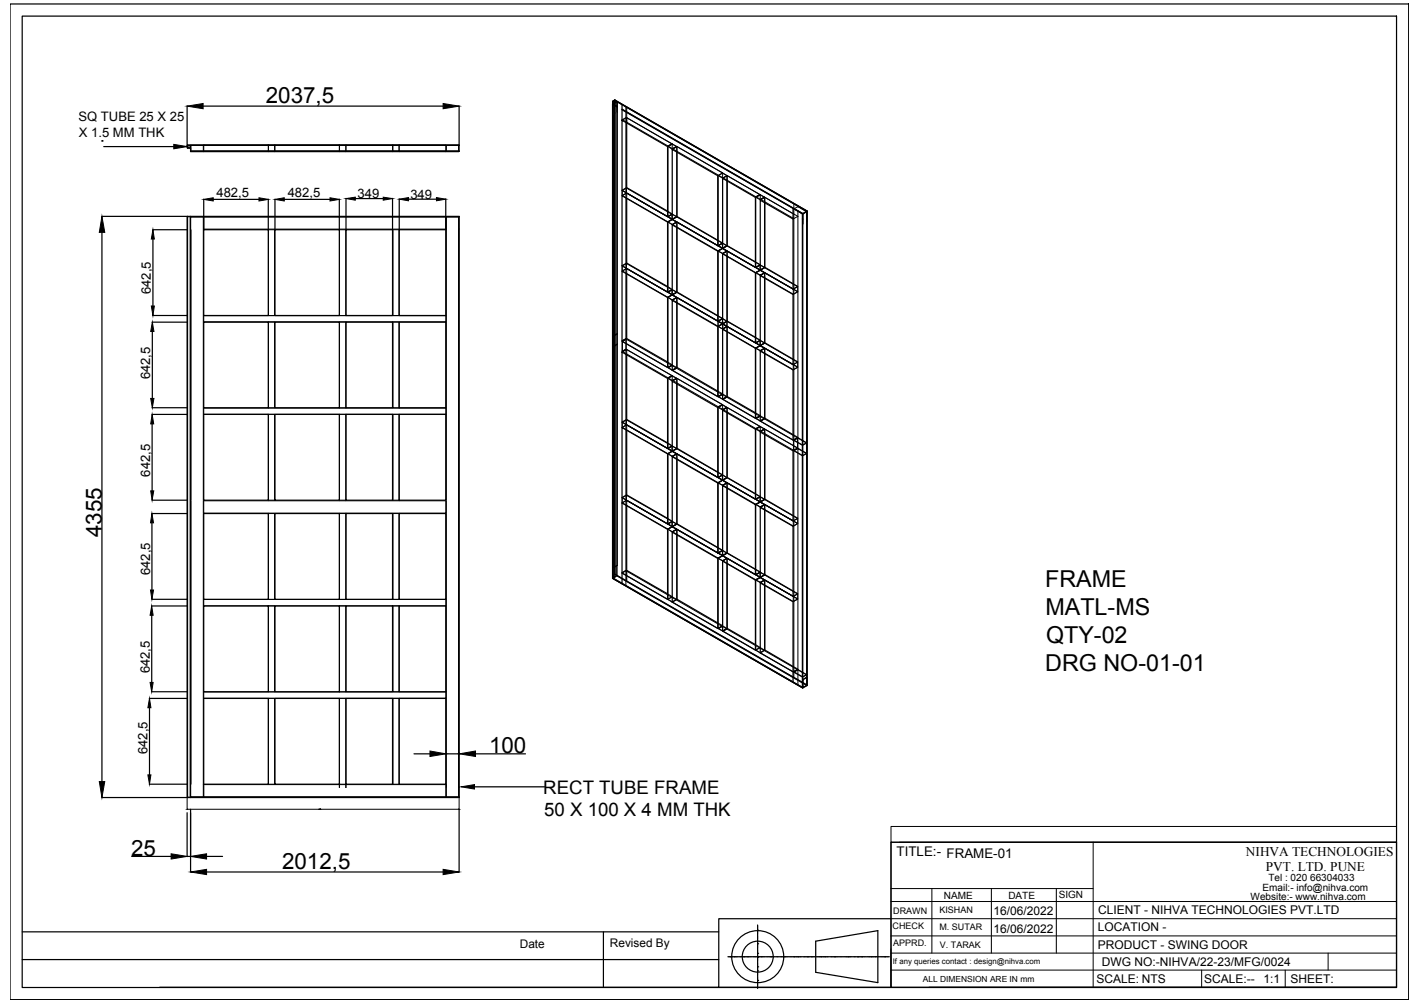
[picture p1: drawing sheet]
<svg xmlns="http://www.w3.org/2000/svg" width="297mm" height="210mm" viewBox="0 0 297 210" stroke-linecap="round" stroke-linejoin="round" font-family="sans-serif">
<!-- layer: 0 -->
<g fill="none" stroke="#000" stroke-width=".25">
<path d="M2.1 .8h292.6v208.4h-292.6zM4.6 3.4h287.5v203.3h-287.5zM21.7 30.7h14.7M39.1 22.2v8.1M39.2 30.4v.5h.6v-.5h56.2v1.3M39.2 30.3l56.8 .1M39.2 31h.7v.7M39.3 30.3l-.1 .1M39.8 30.4h-.7l.2 .6M39.9 31.7h56.1M42.5 22.2h50.2M96 31.6v.1"/>
<path d="M96 22.2v8.1M128.1 21.8v99.2l39.7 22.9 .1-99.2M128.1 21.8l1 .6M128.2 21.2v.5M128.2 21.7l-.1 .1M128.2 21.2l.4-.2-.3 .2 .3 .2 .4-.2 39.8 23-.9 .5M128.2 21.2l.4 .3-.4 .2zM128.2 21.2h.1M128.2 21.7l.9 .6M128.6 21h.1M128.6 20.9l40.2 23.2v99.3M128.6 21l.4 .2"/>
<path d="M128.6 21v.4M130.1 22v17.8l9.5 5.5v-14.6l-9.5-5.5M130.1 22.8l37.8 21.9M130.1 23l37.7 21.7M131.1 24.6v14.7l-1 .5M131.1 39.3l8.5 4.9M140.6 31.3l9.5 5.5v14.6l-9.5-5.5zM141.6 31.8v13.5l-1 .6M151.2 37.3l6.8 4v14.7l-6.8-4zM152.1 37.9v13.5l-.9 .6M21.3 45.3h17.8M21.3 48.6v115"/>
<path d="M31.9 48.1h7.2M32 50v14M39.2 45.3v121.6h-17.9M39.9 45.4h56.1v121.4h-56.1zM39.9 45.3h-.7v121.6h.7M42.6 41.7v6.4h13.5v17.9h-13.5v-20.6M44.6 41.7h9.6M56.1 41.7v6.3M57.5 48.1h13.5v17.9h-13.5zM57.5 41.7v6.3M59.5 41.7h9.5M71 41.7v6.3"/>
<path d="M72.4 48.1h9.7v17.9h-9.7zM72.4 41.5v6.5M74.3 41.6h5.9M82.1 41.5v6.5M83.5 41.6v6.4M85.5 41.7h5.8M93.2 41.6v24.4h-9.7v-17.9h9.7M96 45.4v-.1v121.6v-.1M96 45.3l-56.1 .1M130.1 56.8l9.5 5.5v14.6l-9.5-5.5zM130.1 41l9.5 5.5v14.6l-9.5-5.5zM131.1 41.6v13.5l-1 .5"/>
<path d="M131.1 57.3v13.6l-1 .5M131.1 55.1l8.5 4.9M140.6 47.1l9.5 5.5v14.6l-9.5-5.5zM141.6 47.6v13.5l-1 .6M141.6 45.3l8.5 5M151.2 53.1l6.8 4v14.6l-6.8-3.9zM152.1 53.7v13.5l-.9 .6M152.1 51.4l5.9 3.4M159 57.7l6.9 3.9v14.7l-6.9-4zM160 42.4v13.6l-1 .5M160 58.2v13.5l-1 .6M160 56l5.9 3.4"/>
<path d="M165.9 43.6v16.9l-6.9-4v-14.6l6.9 3.9M168.7 46.3l.1-2-.8 .5v2M168.8 44.1v99.4l-.9 .5v-99.3M31.8 67.4h7.3M31.9 69.4v14M31.9 66h7.2M42.6 67.4h13.5v17.9h-13.5zM57.5 67.4h13.5v17.9h-13.5zM72.4 67.4h9.7v17.9h-9.7zM83.5 67.4h9.7v17.9h-9.7zM130.1 73.7l9.5 5.5v14.6l-9.5-5.5zM131.1 74.3v13.5l-1 .5"/>
<path d="M131.1 70.9l8.5 4.9M140.6 62.9l9.5 5.5v14.6l-9.5-5.5zM140.6 79.8l9.5 5.5v14.6l-9.5-5.5zM141.6 63.4v13.5l-1 .6M141.6 61.1l8.5 5M141.6 76.9l8.5 5M151.2 68.9l6.8 4v14.6l-6.8-3.9zM152.1 69.5v13.5l-.9 .6M152.1 67.2l5.9 3.4M159 73.5l6.9 3.9v14.7l-6.9-4zM160 74v13.5l-1 .6M160 71.7l5.9 3.5"/>
<path d="M31.8 85.3h7.3M31.8 86.7h7.3M31.8 88.7v14M42.6 86.7h13.5v18h-13.5zM57.5 86.7h13.5v18h-13.5zM72.4 86.7h9.7v18h-9.7zM83.5 86.7h9.7v18h-9.7zM130.1 89.5l9.5 5.5v14.6l-9.5-5.5zM131.1 90.1v13.5l-1 .5M131.1 87.8l8.5 4.9M140.6 95.6l9.5 5.5v14.6l-9.5-5.5zM141.6 80.3v13.5l-1 .6"/>
<path d="M141.6 96.1v13.5l-1 .6M141.6 93.8l8.5 5M151.2 85.8l6.8 4v14.7l-6.8-4zM152.1 86.4v13.5l-.9 .6M152.1 83l5.9 3.4M152.1 99.9l5.9 3.4M159 90.4l6.9 3.9v14.7l-6.9-3.9zM160 91v13.5l-1 .6M160 87.5l5.9 3.5M31.8 109.4v14.1M31.8 107.5h7.3M31.8 104.7h7.3"/>
<path d="M42.6 107.5h13.5v17.9h-13.5zM57.5 107.5h13.5v17.9h-13.5zM72.4 107.5h9.7v17.9h-9.7zM83.5 107.5h9.7v17.9h-9.7zM131.1 103.6l8.5 4.9M131.1 105.9v15.7M140.6 111.4l9.5 5.5v14.6l-9.5-5.5zM141.6 111.9v13.5l-1 .6M141.6 109.6l8.5 5M151.2 117.4l6.8 4v14.6l-6.8-3.9zM151.2 101.6l6.8 4v14.7l-6.8-4zM152.1 102.2v13.5l-.9 .6"/>
<path d="M152.1 118v13.5l-.9 .6M152.1 115.7l5.9 3.4M159 106.2l6.9 3.9v14.7l-6.9-4zM160 106.8v13.5l-1 .5M160 104.5l5.9 3.4M31.7 126.8h7.4M31.7 128.8v14M31.8 125.4h7.3M42.6 126.8h13.5v18h-13.5zM57.5 126.8h13.5v18h-13.5zM72.4 126.8h9.7v18h-9.7zM83.5 126.8h9.7v18h-9.7z"/>
<path d="M128.2 121h.1M128.2 121.1l39.7 22.9M130.1 122.2v-16.9l9.5 5.5v14.6l-9.5-5.5 1-.5 8.5 4.9M141.6 125.4l8.5 5M152.1 131.5l5.9 3.4M159 136.6v-14.6l6.9 3.9v16.9M159 136.6l6.9 4M160 122.5v13.5l-1 .6M160 120.3l5.9 3.4M160 136l5.9 3.5M31.2 146.2h7.9M31.3 148.1v14.1"/>
<path d="M31.7 144.8h7.4M57.5 146.2h13.5v17.9h-13.5zM72.4 146.2h9.7v17.9h-9.7zM83.5 146.2h9.7v17.9h-9.7zM86.6 157.8h3.3M93.3 157.6v.2h2.8v-.2M99.5 157.8h10.4M167.8 143.9h.2M168 142.3l.8-.5v1.6l-.8 .5zM168 142.9l.8 .5M27.5 179.2h8.3M31.2 164.1h7.9"/>
<path d="M39.1 170.1v9.2M39.1 179.2h.8M39.9 166.8l56.1 .1M39.9 169.4v13.1M42.6 164.1h13.5v-17.9h-13.5v20.6M43.2 179.2h3.4M96 169.4v13.1M99.3 164.7h14.6M186.4 176.3h105.7v30.3h-105.7zM4.6 195h145.8M43.2 182.5h49.5M126.2 195v11.7"/>
<path d="M158.5 199.5h.1M158.5 199.2v.3M158.5 198.4v.3M158.5 197.5h.1M158.5 196.4v1.1M158.5 195.5v.3M158.5 194.7h.1M158.5 193.6v.2M158.5 193.9v.7M158.5 194.7v.8M158.5 195.9v.4M158.5 197.6v.7"/>
<path d="M158.5 198.7v.5M158.5 199.5v.8M170.6 197l13-2.2v10.8l-13-2.1zM186.4 192.3h-36v14.3h-117M4.6 200.8h145.8M150.4 206.6h36M152.3 200.2h.1M152.4 200.2h.2M152.7 200.2h.1M152.7 200.2h.8M153.5 200.2h.1M153.6 200.2h.7"/>
<path d="M154.4 200.2h1.1M155.5 200.2h.1M155.6 200.2h.7M156.4 200.2h.1M156.4 200.2h.3M156.7 200.2h.5M157.2 200.2h.3M157.6 200.2h.7M158.4 200.2h.1M158.4 200.2h.8M158.5 206v.3M158.5 205.2h.1"/>
<path d="M158.5 204v.3M158.5 203.2v.3M158.5 203.2h.1M158.5 202.3h.1M158.5 201.2v.3M158.5 200.3h.1M158.5 200.4v.8M158.5 201.5v.8M158.5 202.4v.7M158.5 203.5v.5M158.5 204.4v.7M158.5 205.2v.8"/>
<path d="M158.5 206.4v.5M159.2 200.2h.1M159.2 200.2h.3M159.5 200.2h.8M160.4 200.2h.7M161.2 200.2h.1M161.2 200.2h.8M162 200.2h.3M162.4 200.2h.4M162.9 200.2h.3M163.2 200.2h.8M164 200.2h.1"/>
<path d="M164.1 200.2h.7M164.9 200.2h.3M165.2 200.2h.5M165.7 200.2h.3M166 200.2h.1M166.1 200.2h.7M166.9 200.2h.1M166.9 200.2h.8M167.7 200.2h1.1M168.9 200.2h.1M168.9 200.2h.8M169.7 200.2h.1"/>
<path d="M169.7 200.2h.8M170.5 200.2h.3M170.9 200.2h.7M171.7 200.2h.1M171.7 200.2h.8M172.5 200.2h.1M172.6 200.2h.2M172.9 200.2h.8M173.7 200.2h.8M174.5 200.2h.1M174.6 200.2h1.1M175.7 200.2h.5"/>
<path d="M176.2 200.2h.3M176.6 200.2h.7M177.4 200.2h.1M177.4 200.2h.8M178.2 200.2h.3M178.5 200.2h.5M179.1 200.2h.2M179.4 200.2h.1M179.4 200.2h.8M180.2 200.2h.1M180.2 200.2h.8M181 200.2h1.1"/>
<path d="M182.2 200.2h.1M182.2 200.2h.8M183 200.2h.1M183.1 200.2h.7M183.9 200.2h.3M184.2 200.2h.8M185 200.2h.1M185.1 200.2h.7M185.9 200.2h.1M194.3 206.6h97.8"/>
<circle cx="158.5" cy="200.2" r="5.4"/>
<circle cx="158.5" cy="200.2" r="3.2"/>
</g>
<g fill="none" stroke="#000" stroke-width=".21">
<path d="M39.1 30.4h.1M39.8 30.4h56.2M39.9 31.6h56.1M39.9 30.4v.6M39.9 31.7h56.1M39.9 30.4v1.2M42.5 30.4v1.2M42.6 30.4h14.8v1.3M42.6 30.3v1.4M56.1 30.3v1.4M56.2 30.4v1.3M57.5 30.3v1.4"/>
<path d="M57.5 30.4h13.5M71 30.3v1.4M71 30.4h1.3v1.3h-1.3zM72.4 30.3v1.4M72.4 30.4h9.7M82.1 30.3v1.4M83.5 30.4v1.3M83.5 30.3v1.4M93.2 30.4h-11v1.3M93.2 30.3v1.4M93.4 30.4v1.2M95.9 30.4v1.2"/>
<path d="M128.2 21.7v98.8M128.2 23.9v-2.1l.4-.2v99.1M128.2 21.2v99.4l.4 .2v-.1M128.2 21.8l.9 .5M128.2 21.7v99.2M128.3 21.2v99.3l.3-.2 .4 .2v-99.3M128.6 20.9v99.4l-.4 .2M128.6 20.9l40.2 23.2M128.7 21v99.2M129.1 21.3v2.2M129.1 21.3l-.5 .3v-.2M129.1 21.3l39.7 23"/>
<path d="M129.1 21.4v48.4l-.8 .5v-46.3M130.1 39.8v1.2l1-.6v1.2M130.1 22.9l37.9 21.9M130.2 39.9l9.5 5.5 .9-.5M130.9 24.5l9.6 5.6-.8 .5-9.6-5.6M130.9 24.6l-.8 .6 1-.6 9.5 5.5M130.9 22.3v48.6l-.8 .4M131 39.4l-.8 .5v1M131.1 22.5v3.3M139.6 30.7l1-.6 .9 .6v14.6M139.7 30.7l.9 .5v-1l-.9 .5v14.6M139.8 30.6l.8-.5 .9 .5-.8 .5z"/>
<path d="M140.7 31.1l.8-.5 17.4 10.1-.8 .5zM141.5 30.7l-.9 .6 1-.6v1.1M141.6 30.7l9.6 5.5-1.1 .6M150.2 36.8l1 .5v-1.1l.8 .6v14.6M151.2 36.2l-1 .6v14.6M152 36.8l-.8 .5 .9-.5v1.1M152.1 36.8l6.9 4-1 .5M39.1 45.3l56.9 .1v121.4h-56.8l-.1 2.6M39.2 45.3v121.6M39.8 45.3v121.6M39.9 45.4h56.1M39.9 48.1v56.6"/>
<path d="M42.5 45.4v59.3M42.5 47.9h14.9M57.5 47.9h24.6M71 48.1h1.3v17.9h-1.3zM82.2 48.1h1.3v17.9h-1.3zM82.2 47.9h11.2M93.4 45.4v59.3M95.9 48.1v56.6M96 47.9h.1M130.1 55.6v1.2l1-.6v1.1M130.2 40.9l.8-.5 9.6 5.5-.9 .5zM130.2 55.7l9.5 5.5 .9-.6"/>
<path d="M130.2 56.7l.8-.5 9.6 5.5-.9 .5zM131 40.4v-1l9.6 5.5v1M131 56.2v-1.1l9.6 5.5v1.1M131 55.1l-.8 .6v1M131.1 40.4l9.5 5.5-1 .6M131.1 56.2l9.5 5.5-1 .6M139.6 44.2l1 .6-1 .5M139.6 60l1 .6-1 .5M139.7 45.3l.9 .6 .9-.6M139.7 45.4l.9-.5 .9 .5-.9 .5zM139.7 46.5l.9 .6 1-.6v1.1M139.7 46.4l.9-.5 .9 .5-.9 .6z"/>
<path d="M139.7 45.3l.9-.5 .9 .5M140.6 45.9h.1M140.7 47l.9-.5 9.5 5.5-.9 .5zM141.5 46.5l-.9 .5M141.6 46.5l9.6 5.5-1.1 .6M150.1 50.3l1.1 .5-1.1 .6M150.2 51.4l1 .5 .8-.5M150.2 51.5l1-.6 .8 .6-.8 .5zM150.2 52.5l1-.5 .8 .5-.8 .5zM150.2 52.6l1 .5 .8-.5M150.2 52.6l1-.6 .8 .6v14.6l-.8-.5-1 .5zM150.2 51.4l1-.5 .8 .5"/>
<path d="M151.1 50.9l-.9 .5-9.5-5.5 .9-.5 9.5 5.5v1.1M151.2 53l.9-.4v1.1M151.2 52h.1M151.2 53.1l.9-.6 6.9 4-.9 .6zM152.1 52.6l6.9 3.9-1 .6M158 54.8l1 .6-1 .6M158.1 41.3l.9 .6 1-.6v1.1M158.1 41.3l.9-.5 .9 .5v14.7l-.9-.6-.9 .6zM158.1 56l.9 .5 .9-.5M158.1 56l.9-.5 .9 .5-.9 .5zM158.1 57.1l.9-.6 .9 .6-.9 .5zM158.1 57.1l.9 .5 .9-.5"/>
<path d="M158.1 57.1l.9-.5 .9 .5v14.6l-.9-.5-.9 .5zM158.1 41.2l.9-.5 .9 .5-.8 .5zM159 55.4l-.9 .6-6.9-4 .9-.5 6.9 3.9v1.1M159 57.6v.1l1-.6v1.1M159 56.5h.1M159 40.8v1l.9-.5M159.1 57.6l.9-.5 6.9 3.9-1 .6zM160 57.1l6.9 4-1 .5M165.9 59.4l1 .5-1 .6M166.1 42.7v49.4l.8-.5M166.1 43.7l.8-.4 1.8 1-.8 .5zM166.1 43.7l1.9 1"/>
<path d="M166.9 45.3l-7-4-.8 .4 7 4M166.9 44.1v47.5l1.8 1.1v-48.4M166.9 45.4l-1 .4M167.8 45.8l.2 .1M167.9 44.8v48.3M168.8 44.2v99.2M56.2 67.4h1.2v17.9h-1.2zM56.2 66v-17.9h1.2v17.9l-14.8 .1v1.2h14.8M57.5 66.1h24.6M57.5 67.3h24.6M71 67.4h1.3v17.9h-1.3zM82.2 67.4h1.3v17.9h-1.3z"/>
<path d="M82.2 66.1h11v1.2h-9.7M82.2 67.3h1.3M128.3 70.4l.8-.5v2.1l-.8 .5zM128.3 72.5l.8-.4v46.2l-.8 .5zM130.1 71.4l.8-.5v2.2l-.8 .4zM130.2 71.5l9.5 5.4 .8-.4-9.5-5.5v2.1l9.5 5.5-.8 .5-9.5-5.5 .8-.5M131 71l-.8 .5v2.1M131.1 74.3v-1.2l-1 .5 .8-.5v49.4M131.1 73.1l9.5 5.5M139.6 75.8l1 .6-1 .5M139.7 61.1v-14.6l.9-.5 .9 .5v14.6M139.7 61.1l.9 .6 .9-.6"/>
<path d="M139.7 61.2l.9 .5 .9-.5M139.7 62.2l.9-.5 .9 .5-.9 .6zM139.7 61.2l.9-.6 .9 .6M139.7 62.3l.9 .5 .9-.5M139.7 62.3l.9-.5 .9 .5v14.6l-.9-.5-.9 .5zM139.7 76.9l.9 .6 .9-.6M139.7 79.2l.9 .5 .9-.5M139.7 61.1l.9-.5 .9 .5M139.8 77l.8-.5 .9 .5-.8 .5zM139.8 79.1l.8-.5 .9 .5-.8 .5zM140.6 62.8l1-.5v1.1M140.6 61.7h.1"/>
<path d="M140.6 78.7v1.1l1-.6v1.1M140.6 78.7l.9 .5v14.6M140.6 78.7l-.9 .5v14.6M140.6 78.7l-1 .5M140.7 62.8l.9-.5 9.5 5.5-.9 .5zM140.7 77.5l.8-.4 9.6 5.5-.9 .4zM141.6 62.3l9.6 5.5-1.1 .6M150.1 66.1l1.1 .5-1.1 .6M150.2 67.2l1 .5 .8-.5M150.2 67.3l1 .5v1M150.2 68.3l1-.5 .8 .5-.8 .5zM150.2 68.4l1 .5 .8-.5"/>
<path d="M150.2 68.4l1-.6 .8 .6v14.6l-.8-.5-1 .5zM151.1 67.8v-1.1l-9.5-5.5-.9 .5 9.5 5.5v1.1M151.1 66.7l-.9 .5M151.2 68.8l.9-.4v1.1M151.2 67.8h.1M151.2 66.7l.8 .6v1M151.2 66.7l-1 .6v1M151.2 67.8l6.9 4 .9-.6M151.2 68.9l.9-.6 6.9 4-.9 .5zM152 67.3l-.8 .5M152.1 68.3v-1l6.9 3.9v1.1M152.1 67.3l-.9 .5v1.1"/>
<path d="M152.1 68.4l6.9 3.9M158 70.6l1 .6-1 .5M158.1 71.7l.9 .6 .9-.6M158.1 71.8l.9-.5 .9 .5-.9 .5zM158.1 72.9l.9 .6 1-.6v1.1M158.1 72.8l.9-.5 .9 .5-.9 .5zM158.1 72.9l.9-.5 .9 .5v14.6l-.9-.5-.9 .5zM159 72.3h.1M159 72.3l-1 .6M159.1 73.4l.9-.5 6.9 3.9-1 .6zM159.9 72.9l-.9 .4M160 72.9l6.9 4-1 .5"/>
<path d="M165.9 75.2l1 .5-1 .6M165.9 60.5l-6.8-4 .9-.5 6.9 4v1M166.9 60l-1 .5v1.1M166.9 76.8v-1l-6.9-4-.9 .5 6.8 4v1.1M166.9 75.8l-1 .5M57.4 85.4h-14.8v1.3h14.8v18h-1.2v-18M57.5 86.7h24.6M57.5 85.4h24.6M71 86.7v18h1.3v-18M82.2 85.4h11v1.3h-11v18h1.3v-18M130.1 88.3v1.2l1-.6v1.2M130.2 88.4l9.5 5.5 .9-.6"/>
<path d="M130.2 89.4l.8-.5 9.6 5.5-.9 .5zM131 88.9v-1l9.6 5.4v1.1M131 87.9l-.8 .5v1M131.1 88.9l9.5 5.5-1 .6M139.6 92.7l1 .6-1 .5M139.7 93.8l.9 .6 .9-.6M139.7 93.9l.9-.5 .9 .5-.9 .5zM139.7 94.9l.9-.5 .9 .5-.9 .6zM139.7 95l.9 .5 .9-.5M139.7 95l.9-.5 .9 .5v14.6l-.9-.5-.9 .5zM139.7 93.8l.9-.5 .9 .5M140.6 95.5l1-.5v1.1"/>
<path d="M140.6 94.4h.1M140.7 95.5l.9-.5 9.5 5.5-.9 .5zM141.6 95l9.6 5.5-1.1 .6M150.1 81.9l1.1 .5-1.1 .6M150.1 98.8l1.1 .5-1.1 .6M150.2 83l1 .5 .8-.5M150.2 85.3l1 .5 .8-.5M150.2 99.9l1 .5 .8-.5M150.2 100l1-.6 .8 .6-.8 .5zM150.3 83l.8-.4 .9 .5-.8 .5zM150.3 85.2l.8-.5 .9 .5-.8 .5zM151.1 84.7l-.9 .4-9.5-5.5 .8-.5 9.7 5.6"/>
<path d="M151.1 99.4l-.9 .5-9.5-5.5 .9-.5 9.5 5.5v1.1M151.2 85.8l.9-.5v1.1M151.2 84.7l-1.1 .6M151.2 85.8v-1.1l.8 .6v14.6M151.2 84.7l-1 .6v14.6l1-.5 .8 .5M151.2 85.8h.1M151.2 83.6l.8-.5 6.9 4-.8 .5zM151.2 85.7l.8-.5 6.9 4-.8 .5zM152.1 85.3l6.9 4M158 86.4l1 .6-1 .5M158.1 87.5l.9 .6 .9-.6M158.1 89.8l.9 .6 1-.6v1.2"/>
<path d="M158.1 87.6l.9-.4 .9 .5-.8 .4zM158.1 89.7l.9-.5 .9 .5-.8 .5zM159 89.3l.9 .5v14.7M159 89.3l-.9 .5v14.7l.9-.5 .9 .5M159 89.3l-1 .5M159 89.3v1l.9-.5M159.9 89.8l7 4-.8 .5 1.8 1 .8-.4M159.9 89.8l-.8 .4 6.9 4 .8-.4v-2.2l-6.9-3.9-.8 .5 6.9 3.9M165.9 91l1 .5-1 .6M165.9 94.3l1-.5-.8 .5v47.6M166.1 92.1l1.8 1 .8-.4M166.1 92.2l1.8 1"/>
<path d="M166.1 94.3l1.8 1.1M166.8 91.6l-.8 .5v2.1M166.9 91.7l1.8 1v2.2l-1.8-1.1zM166.9 91.7l-.8 .5v2.1M168.7 92.7l-.8 .5v2.1M168.7 94.9l-.8 .5v46.2M39.9 104.8v2.6M39.9 107.5v56.6M42.5 104.8v2.6M42.5 107.5v59.3M56.2 107.5h1.2v17.9h-1.2zM56.2 107.4h1.2"/>
<path d="M57.4 104.8h-14.8v2.6h13.5M57.5 107.4h24.6M57.5 104.8h24.6M71 107.5h1.3v17.9h-1.3zM82.2 107.5h1.3v17.9h-1.3zM82.2 104.8h11v2.6h-9.7M82.2 107.4h1.3M93.4 104.8v2.6M93.4 107.5v59.3M95.9 104.8v2.6M95.9 107.5v56.6M128.2 118.9l.9-.6v2.2l38.9 22.4"/>
<path d="M130.1 104.1v1.2l1-.6v1.2M130.2 104.2l9.5 5.5 .9-.6M130.2 105.2l.8-.5 9.6 5.5-.9 .5zM130.9 119.4l20.2 11.7-.9 .5-20.1-11.7M130.9 119.4l-.8 .4M131 103.7l9.6 5.4v1.1M131 103.7l-.8 .5v1M131 103.7v1M131.1 104.7l9.5 5.5-1 .6M139.6 108.5l1 .6-1 .5M139.7 109.6l.9 .6 .9-.6M139.7 109.7l.9-.5 .9 .5-.9 .5z"/>
<path d="M139.7 110.8l.9 .6 1-.6v1.1M139.7 110.7l.9-.5 .9 .5-.9 .6zM140.6 110.2h.1M140.6 110.3l-.9 .5v14.6M140.6 110.3l.9 .5v14.6M140.7 111.3l.9-.5 9.5 5.5-.9 .5zM141.5 110.8l-.9 .5M141.6 110.8l9.6 5.5-1.1 .6M150.1 114.6l1.1 .5-1.1 .6M150.2 101l1-.5 .8 .5-.8 .5zM150.2 101.1l1-.6 .8 .6v14.6l-.8-.5-1 .5zM150.2 115.7l1 .5 .8-.5"/>
<path d="M150.2 115.8l1-.6 .8 .6-.8 .5zM150.2 116.9l1 .5 .9-.5v1.1M150.2 116.8l1-.5 .8 .5-.8 .5zM150.2 116.9l1-.6 .8 .6v14.6l-.8-.5-1 .5zM150.2 101.1l1 .5M151.1 115.2l-.9 .5-9.5-5.5 .9-.5 9.5 5.5v1.1M151.2 101.6l.9-.5v1.1M151.2 100.5h.1M151.2 116.3h.1M151.2 101.5v.1M151.2 117.3v.1M151.2 101.5l.9-.5 6.9 4-.9 .5z"/>
<path d="M151.2 117.4l.9-.6 6.9 4-.9 .5zM152 101.1l-.8 .5M152 116.9l-.8 .5M152.1 101.1l6.9 4-1 .5M152.1 116.9l6.9 3.9-1 .6M158 103.3l1 .6-1 .6M158 119.1l1 .6-1 .6M158.1 104.5l.9 .5 .9-.5M158.1 104.5l.9 .6 .9-.6M158.1 105.6l.9-.5 .9 .5-.9 .5zM158.1 104.5l.9-.5 .9 .5M158.1 105.6l.9-.5 .9 .5v14.7l-.9-.6-.9 .6z"/>
<path d="M158.1 105.6l.9 .5M159 104l-.9 .5-6.9-4 .9-.5 6.9 4v1M159 119.7l-.9 .6-6.9-4 .9-.5 6.9 3.9v1.1M159 105.1h.1M159.1 106.1l.9-.5 6.9 3.9-1 .6zM159.9 105.6l-.9 .6 1-.6v1.2M160 105.6l6.9 4-1 .5M165.9 107.9l1 .5-1 .6M165.9 109v1.1M166.9 108.5l-1 .5-6.8-3.9 .9-.6 6.9 4v1M56.2 126.8h1.2v18h-1.2zM57.4 125.5h-14.8v1.3h14.8"/>
<path d="M57.5 126.8h24.6M57.5 125.5h24.6M71 126.8h1.3v18h-1.3zM82.2 126.8h1.3v18h-1.3zM82.2 125.5h11v1.3h-9.7M82.2 126.8h1.3M128.2 121.1l39.7 22.9M128.3 120.5l.3 .2 .4-.2 39.8 23M128.6 120.7l-.4 .2 39.8 23M128.6 120.3l.1-.1 40.1 23.1M128.6 120.8l-.4 .3M129.1 120.5l-.5 .2"/>
<path d="M139.6 124.3l1 .6-1 .5M139.7 125.4l.9 .6 .9-.6M139.7 125.4l.9-.5 .9 .5M150.1 130.4l1.1 .5-1.1 .6M150.2 131.5l1 .5 .8-.5M150.3 131.6l.8-.5 .9 .5-.8 .5zM151.2 132.1l.8-.5 14.8 8.6-.8 .5zM158 134.9l1 .6-1 .5M158.1 120.3l.9 .5 .9-.5M158.1 121.4l.9-.6 .9 .6-.9 .5zM158.1 120.3l.9-.5 .9 .5M158.1 121.4l.9 .5 .9-.5"/>
<path d="M158.1 121.4l.9-.5 .9 .5v14.6l-.9-.5-.9 .5zM158.1 136l.9 .6 .9-.6M159 121.9v.1l1-.6v1.1M159 120.8h.1M159.1 121.9l.9-.5 6.9 3.9-1 .6zM160 121.4l6.9 4-1 .5M165.9 123.7l1 .5-1 .6M165.9 139.5l1 .5-1 .6M165.9 124.8l-6.8-4 .9-.5 6.9 4v1M166.9 124.3l-1 .5v1.1M56.2 146.2h1.2v17.9h-1.2zM57.4 144.8h-14.8v1.3h14.8"/>
<path d="M57.5 146.1h24.6M57.5 144.8h24.6M71 146.2h1.3v17.9h-1.3zM82.2 144.8h11v1.3h-9.7M82.2 146.2h1.3v17.9h-1.3zM82.2 146.1h1.3M166.1 140.6l.8-.5 1.8 1.1-.8 .4zM167.9 141.7l-1.8-1 .8-.5 1.8 1.1v.4M168.7 141.2v-46.3l-1.8-1v49.4M168.7 141.3l-.8 .4v.5M168.7 141.7l-.7 .6M168.7 141.7l.1 .1"/>
<path d="M39.9 166.8h56.1M42.5 164.2h50.7M66.7 169.3l-27.5 .1M66.8 169.4h.1M66.8 169.3v.1M66.9 169.3v.1M67 169.4h.1M67 169.3v.1M67.1 169.4h.1M67.1 169.4h28.9M71 164.2v.6v-.6M72.3 164.2v.6l.1-.6"/>
<path d="M93.2 164.1v2.7M95.9 164.2v.6h.1M96 166.9v2.5M186.4 173h105.7v3.3h-105.7zM186.4 176.3v30.3M188.2 176.3h103.9M228.7 176.3v30.3M186.4 199.5h105.7M186.4 195.9h105.7M186.4 192.3h105.7M186.4 188.7h105.7M186.4 186h42.3"/>
<path d="M194.9 186v13.5M207.4 186v13.5M221 186v13.5M277.8 199.5v3.5M186.4 203h105.7M251.4 203v3.6M268.8 203v3.6"/>
</g>
<g fill="#000" stroke="#000" stroke-width=".21">
<path d="M36.4 30.2l2.7 .5-2.7 .4zM39.1 22.2l3.4-.5v1.1zM92.7 21.7l3.3 .5-3.3 .6zM21.3 45.3l.6 3.3h-1.1zM32 48.1l.3 1.9h-.6zM42.6 41.7l2-.3v.7zM54.2 41.4l1.9 .3-1.9 .4zM57.5 41.7l2-.3v.7zM69 41.4l2 .3-2 .4zM72.4 41.6l1.9-.3v.6zM80.2 41.3l1.9 .3-1.9 .3zM83.5 41.7l2-.4v.7z"/>
<path d="M91.3 41.3l1.9 .4-1.9 .3zM31.9 67.4l.3 2h-.7zM31.7 64h.6l-.3 2zM31.5 83.4h.7l-.3 1.9zM31.8 86.7l.4 2h-.7zM31.8 107.5l.3 1.9h-.6zM31.5 102.7h.7l-.4 2zM31.7 126.8l.3 2h-.6zM31.5 123.5h.6l-.3 1.9zM31.3 146.2l.3 1.9h-.7zM31.4 142.8h.6l-.3 2zM89.9 157.2l3.4 .6-3.4 .5z"/>
<path d="M96.1 157.8l3.4-.6v1.1zM20.8 163.6h1.1l-.6 3.3zM30.9 162.2h.7l-.3 1.9zM35.8 178.7l3.3 .5-3.3 .6zM39.9 179.2l3.3-.5v1.1zM96.5 164.7l2.8-.5v.9zM39.9 182.5l3.3-.6v1.1zM92.7 181.9l3.3 .6-3.3 .5z"/>
</g>
<g font-size="4.9">
<text x="218.6" y="122.8">FRAME</text>
<text x="218.7" y="128.7">MATL-MS</text>
<text x="218.8" y="134.6">QTY-02</text>
<text x="218.6" y="140.5">DRG NO-01-01</text>
</g>
<g font-size="4.7">
<text x="55.6" y="21.5">2037,5</text>
<text x="21.3" y="112.4" transform="rotate(-90 21.3 112.4)">4355</text>
<text x="102.3" y="157.7">100</text>
<text x="27.4" y="179.2">25</text>
<text x="59" y="181.8">2012,5</text>
</g>
<g font-size="3.9">
<text x="22" y="29.3" transform="rotate(-180 22 29.3)">.</text>
<text x="113.7" y="166.1">RECT TUBE FRAME</text>
<text x="113.8" y="170.8">50 X 100 X 4 MM THK</text>
</g>
<g font-size="2.8">
<text x="187.6" y="179.2">TITLE:- FRAME-01</text>
<text x="260.6" y="179.1">NIHVA TECHNOLOGIES</text>
<text x="264.8" y="182.3">PVT. LTD. PUNE</text>
</g>
<g font-size="2.7">
<text x="16.4" y="25.3">SQ TUBE 25 X 25</text>
<text x="16.5" y="28.6">X 1.5 MM THK</text>
<text x="45.3" y="41.3">482,5</text>
<text x="60.2" y="41.3">482,5</text>
<text x="74.8" y="41.5">349</text>
<text x="85.8" y="41.6">349</text>
<text x="31.6" y="61.5" transform="rotate(-90 31.6 61.5)">642,5</text>
<text x="31.4" y="79.4" transform="rotate(-90 31.4 79.4)">642,5</text>
<text x="31.4" y="99.8" transform="rotate(-90 31.4 99.8)">642,5</text>
<text x="31.4" y="120.3" transform="rotate(-90 31.4 120.3)">642,5</text>
<text x="31.3" y="140.9" transform="rotate(-90 31.3 140.9)">642,5</text>
<text x="30.8" y="157.8" transform="rotate(-90 30.8 157.8)">642,5</text>
</g>
<g font-size="2.5">
<text x="207.8" y="191.6">16/06/2022</text>
<text x="229.7" y="191.3">CLIENT - NIHVA TECHNOLOGIES PVT.LTD</text>
<text x="207.8" y="195.2">16/06/2022</text>
<text x="229.6" y="194.9">LOCATION -</text>
<text x="108.7" y="198.5">Date</text>
<text x="127.6" y="198.2">Revised By</text>
<text x="229.6" y="198.5">PRODUCT - SWING DOOR</text>
<text x="230.5" y="202.1">DWG NO:-NIHVA/22-23/MFG/0024</text>
<text x="229.3" y="205.7">SCALE: NTS</text>
<text x="251.9" y="205.7">SCALE:--</text>
<text x="264.3" y="205.7">1:1</text>
<text x="269.9" y="205.7">SHEET:</text>
</g>
<g font-size="2.1">
<text x="265.3" y="184.4">Tel : 020 66304033</text>
<text x="197.4" y="188.1">NAME</text>
<text x="210.9" y="188.2">DATE</text>
<text x="221.5" y="188">SIGN</text>
<text x="261.6" y="188.4">Website:- www.nihva.com</text>
<text x="264.1" y="186.5">Email:- info@nihva.com</text>
</g>
<g font-size="1.9">
<text x="186.8" y="191.2">DRAWN</text>
<text x="196.5" y="191.1">KISHAN</text>
<text x="186.7" y="194.4">CHECK</text>
<text x="186.8" y="198">APPRD.</text>
<text x="196.5" y="194.7">M. SUTAR</text>
<text x="196.6" y="198.3">V. TARAK</text>
</g>
<text font-size="1.8" x="193" y="205.4">ALL DIMENSION ARE IN mm</text>
<text font-size="1.6" x="186.8" y="201.7">If any queries contact : design@nihva.com</text>
</svg>
